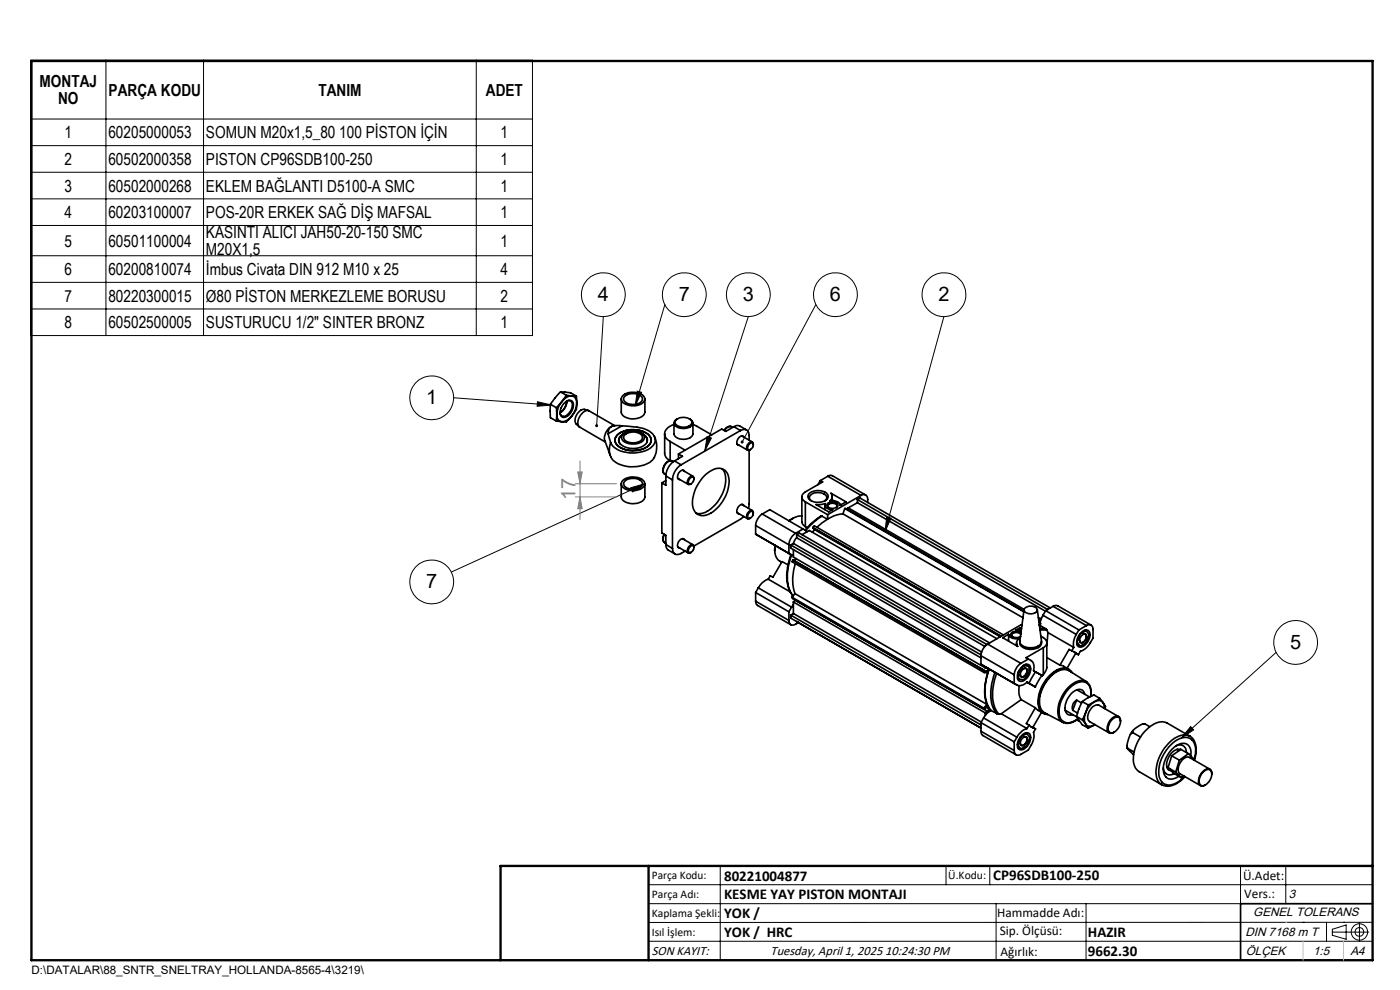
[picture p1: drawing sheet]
<svg xmlns="http://www.w3.org/2000/svg" width="297mm" height="210mm" viewBox="0 0 297 210" stroke-linecap="round" stroke-linejoin="round" font-family="sans-serif">
<g fill="none" stroke="#000" stroke-width=".35">
<path d="M116.8 85.8v2.8l1.2 .7M116.8 85.8l1.2 .7M118 86.5l.1 1.4M118 89.3l1.2 .2M118.1 87.9a1.32 1.32 0 0 0 1.1 1.6M118.1 87.9l-.1 1.4M118.9 83.1l-2.1 2.7M118.9 83.1l1.3 .1a3.6 3.6 0 0 1 2.1 .8M118.9 83.1l1.3 .7M119.2 85.2l-1.2 1.3M119.2 85.2a4.6 4.6 0 0 0-1.1 2.7M119.6 85.6a1.18 1.18 0 0 1 1.9-.4 2.59 2.59 0 0 1-2 3.3h-.2a1.77 1.77 0 0 1 0-2.6z"/>
<path d="M120.2 83.8l-1 1.4M120.2 83.8l1.1 .2M120.2 85.1a.81 .81 0 0 1 1 .1 .81 .81 0 0 1 .2 .9 2.47 2.47 0 0 1-1.9 2.2l-.5-.3-.2-.5M120.2 85.1a2.78 2.78 0 0 1-1.4 2.4M120.2 85.2a3.4 3.4 0 0 1-1.3 2.3M121.3 84a1.32 1.32 0 0 1 1 1.5M121.3 88.2a2.69 2.69 0 0 1-2.1 1.3M121.3 84a2.69 2.69 0 0 0-2.1 1.2M121.3 84h1M121.3 88.2l-1.1 1.3h-1M122.3 84v1.5M122.3 85.5a4.6 4.6 0 0 1-1 2.7"/>
<path d="M122.3 85.5a2.7 2.7 0 0 1-1 2.7M124.9 87.1l-.9-.3a2.23 2.23 0 0 0-1.8 3.1l.7 .6M129 92l.5 1.9M129.5 93.9a4.1 4.1 0 0 0-.1 2.6M129.6 90.5a2.8 2.8 0 0 0-1.3 2.9l1.1 3.1M129.6 90.5l-.4 .4-.2 1.1M130.2 90.3l-.6 .2M130.4 90.3l-5.4-3.1a1.65 1.65 0 0 0-1.9 .9 1.89 1.89 0 0 0-.1 2.5l5.4 3.2M131 92.3a5.4 5.4 0 0 1 6.8 .1 1.57 1.57 0 0 1-.8 2.5 5.5 5.5 0 0 1-6.2-.6l-.3-.9 .1-.6zM131.6 92.7l-.3 .8 .3 .7M131.8 84.6v2.8a2.18 2.18 0 0 0 2.5 1.5 2.18 2.18 0 0 0 2.5-1.5v-2.8M131.9 90.3a14.1 14.1 0 0 1 5.4 .9 2.1 2.1 0 0 1 1.6 1.7 2.1 2.1 0 0 1-.9 2.1 6.9 6.9 0 0 1-8-.4l-.5-.7"/>
<path d="M131.9 90.3h-1.3l-1 .2M131.9 90.3l-2.9 1.7M132 84a3.4 3.4 0 0 1 4.7 .2 1.26 1.26 0 0 1-1.1 1.7 3.5 3.5 0 0 1-3.6-.7 .84 .84 0 0 1 0-1.2zM132.1 92.2a3.3 3.3 0 0 1 4.5 .2 1.34 1.34 0 0 1-1.3 1.7 3.1 3.1 0 0 1-3.4-.9v-.5zM132.2 92.1a1.3 1.3 0 0 0-.9 1.3 1.3 1.3 0 0 0 .9 1.2 4.3 4.3 0 0 0 4.9-.5 1.22 1.22 0 0 0-.5-1.9M132.5 84.2a2.74 2.74 0 0 1 3.7 .1 1.23 1.23 0 0 1-1.3 1.5 2.05 2.05 0 0 1-2.6-1.2zM132.6 91.8l-1.1 1M132.6 92.1a2.72 2.72 0 0 1 3.6 .4 1.23 1.23 0 0 1-1.3 1.4 2.05 2.05 0 0 1-2.6-1.1zM135.9 91.7l1.2 1M137.1 92.7l.2 .5-.1 .7M138.8 92.6a4.3 4.3 0 0 1-1.1 5.6 6.8 6.8 0 0 1-7.8-.7l-.5-1M141 92v4.3a1.92 1.92 0 0 0 1.2 1.4"/>
<path d="M142.2 93.7l3.1 1.8M142.2 93.7v4M142.6 97.8a1.64 1.64 0 0 0-1.9 1.7v.8l.3 .3M142.6 97.8a1.84 1.84 0 0 0-1.9 2l.1 .5 .2 .3M142.6 97.8l.2 .1M143 89.7v2.3a2.24 2.24 0 0 0 3.1 1l.7-.5 .2-.4v-2.4M143 90a2.17 2.17 0 0 0-1.9 2.6l.4 .6 .7 .5M143.1 97.8a4 4 0 0 0-1.8 3.2M143.1 97.8l1.4 .8M143.4 89.1a2.38 2.38 0 0 1 3.4 .3v.2a1.92 1.92 0 0 1-2.5 .9 .91 .91 0 0 1-.9-.4 .91 .91 0 0 1 0-1zM143.7 88.9a.95 .95 0 0 0-.7 1 .95 .95 0 0 0 .9 .8 2.56 2.56 0 0 0 3-.7v-.6l-.6-.5M143.9 96.3l.9 .5-1.7 1"/>
<path d="M143.9 96.3v1M144.5 98.6a4 4 0 0 0-1.8 3.2M144.8 99.7l2.2 1.3M147 90l4 2.2M153.2 99.4a4.4 4.4 0 0 1 .4 4.4 7.9 7.9 0 0 1-4.4 5l-1.5 .1M155.2 90.5a1.38 1.38 0 0 0-1.6 .8M155.2 90.5a1.41 1.41 0 0 0-1.5 .8M155.2 90.5l.2 .2M155.7 90.5l.9-.2 1.8 .9M155.7 90.5l-1.7 1-.9-.5-9.2 5.3M155.7 90.5l1.4 .8M156.4 94.2l2.2 1.3"/>
<path d="M157.1 91.3a1.13 1.13 0 0 1 1.3-.1 1.13 1.13 0 0 1 .5 1.2v1M157.1 91.3l-12.6 7.3M157.3 92.5l2.3 1.3M157.8 92.7a.73 .73 0 0 0-.8-.2 .73 .73 0 0 0-.5 .6l-.2 1 .2 .3 .3 .1M158.9 94.3l.2-.2a.47 .47 0 0 1 .7 0 .47 .47 0 0 1-.1 .7l-.3 .4a.45 .45 0 0 1-.6 .2 .45 .45 0 0 1-.1-.7zM158.9 95.5v11.4l-.1 .9M159.8 94.4a.52 .52 0 0 0-.3-.7 .52 .52 0 0 0-.6 .3 1.06 1.06 0 0 0-.3 1.5l.6-.2M131.8 102.6v2.8a2.17 2.17 0 0 0 2.4 1.4 2.19 2.19 0 0 0 2.6-1.4v-2.8M132.1 101.9a3.5 3.5 0 0 1 4.6 .3 1.32 1.32 0 0 1-1.2 1.7 3.1 3.1 0 0 1-3.7-1v-.5zM132.5 102.1a2.7 2.7 0 0 1 3.7 .3 1.3 1.3 0 0 1-1.4 1.3 2.25 2.25 0 0 1-2.5-.9zM140.4 102.4v10.7l.9 .5v1.9M140.9 113.3a1.37 1.37 0 0 0 .1 1.8"/>
<path d="M140.9 113.4l-.2 1.2 .3 .5M141 115.1l.3 .1M141 100.6l.3 .1M141.3 115.5l.1 .7 .3 .4 1.5 .9M141.3 101l1.4 .8M141.3 101v1.9l-.9-.5M141.3 115.5l1.4 .8M141.3 101.9l-.9 .5M142.7 116.3a1.12 1.12 0 0 0 .5 1.2 1.12 1.12 0 0 0 1.3-.1l.8-.5M142.7 101.8v14.5M143.8 116l2.2 1.3M143.8 101.5l2.2 1.3"/>
<path d="M144.8 114.3l2.2 1.3M145.2 114.5a.76 .76 0 0 0-.7-.2 .76 .76 0 0 0-.6 .6 .77 .77 0 0 0 .3 1.4M145.2 100a.76 .76 0 0 0-.7-.2 .76 .76 0 0 0-.6 .6 .77 .77 0 0 0 .3 1.3M146.3 116.1l.5-.4a.66 .66 0 0 1 .5 .7 .66 .66 0 0 1-.5 .6 .44 .44 0 0 1-.6 .2 .44 .44 0 0 1-.1-.7zM146.3 101.6l.5-.4a.66 .66 0 0 1 .5 .6 .66 .66 0 0 1-.5 .6 .44 .44 0 0 1-.6 .2 .44 .44 0 0 1-.1-.6zM147.2 116.1a.49 .49 0 0 0-.3-.6 .49 .49 0 0 0-.6 .3 .99 .99 0 0 0-.2 1.5l.5-.2M147.2 101.6a.49 .49 0 0 0-.3-.6 .49 .49 0 0 0-.6 .2 .99 .99 0 0 0-.2 1.6l.5-.2M149.3 101.1a4.5 4.5 0 0 1 3.8-1.7 2.88 2.88 0 0 1 1.5 3.6 8.1 8.1 0 0 1-4.7 6.2 2.2 2.2 0 0 1-3-2.2 8.6 8.6 0 0 1 2.4-5.9zM156.4 108.7l2.2 1.3M157.3 107l2.3 1.3M157.8 109.6l-.7 .5-9.9 5.7M157.8 107.3a.73 .73 0 0 0-.8-.2 .73 .73 0 0 0-.5 .6l-.2 .9 .2 .3 .3 .1"/>
<path d="M158.9 108.8l.2-.2a.47 .47 0 0 1 .7 0 .47 .47 0 0 1-.1 .7l-.3 .4a.45 .45 0 0 1-.6 .2 .45 .45 0 0 1-.1-.7zM159.8 108.9a.52 .52 0 0 0-.3-.6 .52 .52 0 0 0-.6 .2 1.06 1.06 0 0 0-.3 1.6l.6-.2M160.3 113.3l7.6 4.4M160.3 111.5l7.1 4.1M160.3 113.3l7.1 4.1M160.3 111.5v1.8M161.7 109a3.2 3.2 0 0 0-1.4 2.5M161.7 109l7.1 4.1M161.7 109l1.6-.9 7.1 4.1M164.3 116.6v.3M164.4 115.7v.8M164.4 115.7a3.1 3.1 0 0 0 1.4 3.6"/>
<path d="M167.2 119.8l-1.3-.7-1.9 3.3-.6-.3-.4 .8M167.4 115.6v1.8M167.4 117.4l.5 .3M167.7 115.6l40.4 23.3M167.7 115.6v.7l40.4 23.3M167.8 117.6l-.7 2.7M167.9 117.7l.4 .2M167.9 117.7a10.5 10.5 0 0 0-.2 7.8l.5 .9M168.2 118.8l40.9 23.5M168.2 118.8l40.7 23.5M168.2 118.8l-.2 .4 40.8 23.5M168.2 109.9l-.8 .6"/>
<path d="M168.3 115.3l39.9 23M168.3 115.3l-.6 .3M168.3 116.6v1.6l40.7 23.5M168.7 119.5a10.1 10.1 0 0 0 0 6.4M168.8 113.1a3.2 3.2 0 0 0-1.4 2.5M168.9 118.5l-.4 .4M169 114.1l-.3 .4-.4 .8M169 114.1l39.9 23M169 113.4l40.4 23.3M169 113.4v.7M169 113.4l.6-.3 40.3 23.3M170.1 109.5l-1.2 .1-1.5 .9"/>
<path d="M170.1 105.4v5.3l.1 .4 .7 .6M170.1 113.4l1.6-.9 39.8 23M170.4 112.2l-1.6 .9M170.4 112.2l.5 .3M170.9 106.5l4.7 2.7M170.9 111.7l.3 .2M170.9 106.5v5.2M170.9 112.5l.3 .3M171.7 104.7a2.92 2.92 0 0 1 3.9 .3 1.3 1.3 0 0 1-1.4 1.5 2.55 2.55 0 0 1-2.8-.9v-.4zM172.1 106.2a.85 .85 0 0 1-.4-.9 .85 .85 0 0 1 .8-.6 2.18 2.18 0 0 1 2.9 .8l-.1 .5-.4 .2M172.4 111.9l.4-.4 40.1 23.2M172.4 111.9l40 23.1"/>
<path d="M172.4 111.9l39.9 23.1M172.7 112.2l.1 .2M172.8 112.4l-.5 .5M172.8 112.4l39.4 22.7M173.1 107h1l1-.2-.1 .2a1.31 1.31 0 0 0 1.6 1.1l-.8 .5zM174 101.9l.5 .3-3.6 2.1a1.12 1.12 0 0 0-.8 1.1 1.12 1.12 0 0 0 .8 1.1M174 101.9l-.5 .9M174.4 109.5h-.3a13.1 13.1 0 0 0-3.3 3M174.4 109.5l-1.6 1.1-1.9 1.9M174.4 109.5l1.1 .6M175 107.2v.9M175.6 106.8a1.5 1.5 0 0 1 2.2 .3 1.31 1.31 0 0 1-1.2 .8 1.31 1.31 0 0 1-1.2-.8z"/>
<path d="M175.6 109.2v.9M175.6 101l.5-.2 .5 .1 7.1 4.1M175.6 101l-1.6 .9M175.6 101l7.1 4.1M175.8 107.7a.52 .52 0 0 1-.1-.7 .52 .52 0 0 1 .7-.2 .78 .78 0 0 1 1.1 .7l-.2 .2M176.3 104.6l3.2 1.9-1.3 .7a1.61 1.61 0 0 0-2.2-.9 1.14 1.14 0 0 0 .3-1.7zM176.5 105.3v.9M176.5 106l.4 .2M178.2 107l.2 .1M178.2 107.2h.1M178.8 109a9.4 9.4 0 0 0-5.5 2.9M178.8 109l38.2 22"/>
<path d="M179.2 107.9l-.4 1.1M179.2 107.9l38 21.9M179.2 107.9h.3l37.7 21.8M180 107.7l37.3 21.6M180 107.7l-.2 .4M181.9 106.6l39.9 23M181.9 106.6l-1.9 1.1M181.9 106v.6M181.9 106l40.3 23.3M181.9 106l.6-.4 40.3 23.4M182.7 105.1a.88 .88 0 0 1 1-.1 .88 .88 0 0 1 .4 .9v.7M182.7 105.1l-7.1 4.1"/>
<path d="M160.3 127.5l.1 .6 .3 .3 7.1 4.1M160.3 125.7v1.8M160.3 125.7l7.1 4.1M160.3 127.5l7.1 4.1M160.9 124.7l7 4.1M160.9 124.7l-.6 1M163 122.9a3.9 3.9 0 0 0-2.1 1.8M163 122.9l4.6 2.6M167.1 120.3a7.5 7.5 0 0 0 1.1 6.1M167.4 131.6a.86 .86 0 0 0 .4 .9 .86 .86 0 0 0 1-.1l.6-.3M167.4 129.8v1.8M167.7 130.5v.6l40.4 23.3"/>
<path d="M167.7 130.5l40.4 23.3M167.9 128.8l-.5 1M168 126.7l40.7 23.5M168 126.7l.1 .3 40.7 23.5M168.3 128.2l-.4 .6M168.3 130.1l39.9 23.1M168.3 127.7v2.4M168.3 127.7l.4-.4 40.7 23.5M168.3 127.7l40.7 23.5M168.3 130.1l-.6 .4M168.7 125.9l40.7 23.5M168.7 125.9l-.7 .8"/>
<path d="M168.8 127.3h-.1M169 131.9h.1M208.1 139.1l7.1 4M208.1 139.1v1.8M209.5 136.6a3.2 3.2 0 0 0-1.4 2.5M209.5 136.6l7.1 4.1M212.7 135.3l1.3-.8a1.71 1.71 0 0 0 2.1 1 1.14 1.14 0 0 0-.2 1.6zM214 134.6v1.4M215.7 136.4v.6M216.4 136.1a1.71 1.71 0 0 0 2 1.7 2.4 2.4 0 0 0 2.5-1.3v-.4M216.4 133.2l-.9 .4 1.1 .3M216.4 133.2l.3 .1"/>
<path d="M216.4 133.2v.6M216.5 134.6a1.11 1.11 0 0 0-1.9 .2l.2 .3M216.6 134.2a1.49 1.49 0 0 0-2.2 .4 1.46 1.46 0 0 0 2.1 .4l-.1 .1M216.8 132.7l-.2-.2-7.1 4.1M217.2 129.3l-.8 6.7a1.96 1.96 0 0 0 2.4 1.4 1.92 1.92 0 0 0 2.1-1.4l-.8-6.7M217.5 129a1.81 1.81 0 0 1 2.5 .3 1.3 1.3 0 0 1-1.8 .9 .76 .76 0 0 1-.8-.4 .76 .76 0 0 1 .1-.8zM218.2 139.8a1.79 1.79 0 0 1 1.1 2.5l.4 .2M218.2 139.8l-1.6 .9M220.3 131l.4 .3M220.3 131.5l.3 .1M220.5 132.6l.1 .1M220.6 131.6l-.2 .4"/>
<path d="M220.6 133.3l1.2 .1M220.6 132.3h.1M220.6 133.7h1.5M220.6 132.7l1.2 .7M220.7 132.2l-.1 .4M220.7 131.3l-.1 .3M220.8 135l.5 .2a1.15 1.15 0 0 1 .8 1.1 1.15 1.15 0 0 1-.8 1.1M220.9 131.1l-.2 .2M221.3 130.5a3.9 3.9 0 0 0-.7 2.2M221.3 130.5l7 4.1M221.3 137.4l-3.6 2.1 .5 .3M221.3 137.4v5.7"/>
<path d="M221.8 133.4l.3 .3M221.8 129.5l7.1 4.1M221.8 129.5l-.5 1M222.1 136.3v5.3l-.3 .8-.5 .7M222.1 139.5l2.8 1.6M222.1 133.7l.2 .5M222.3 134.2l-.2 2.7M222.3 134.2l5.5 3.1M223.4 128.6l.5-.2 .5 .1 7.1 4.1M223.4 128.6l7.1 4.1M223.4 128.6l-1.6 .9M227.4 138.1l1.4 .8"/>
<path d="M227.4 138.1l-.6-.3-1.9 3.3M227.8 137.3l-.4 .8M227.8 138.2l.4 .4M228.2 138.6l.6 .3M228.2 138.6l-1.8 3.1M228.3 134.6a3.7 3.7 0 0 0-.5 2.7M228.4 136.1l.1 .1M228.5 136.7l.6 .4M228.5 136.2l.6 .9M228.9 133.6l-.6 1M229.1 134.5h.1M229.1 134.4a1.17 1.17 0 0 1 2-.3 2.65 2.65 0 0 1-2 3.2 1.18 1.18 0 0 1-.5-1.9z"/>
<path d="M229.1 134.5l-.6 1.7M229.4 134.9a.58 .58 0 0 1 .8-.4 .58 .58 0 0 1 .3 .7 1.22 1.22 0 0 1-1.2 1.1l-.3-.5zM229.8 134.6l.3-.1a.94 .94 0 0 1-.2 1.6l-.6 .2-.3-.5M230.2 133.7l.2 .1M230.4 133.8l-1.3 .7M230.4 133.8l.7 .9-.7 1.6-1.3 .8M230.5 132.7a.86 .86 0 0 1 1-.1 .86 .86 0 0 1 .4 .9v1.9a5.1 5.1 0 0 1-2.4 2.7h-.3l-.4 .8M230.5 132.7l-1.6 .9M208.1 155.1l.1 .6 .3 .3 7.1 4.1M208.1 153.3v1.8M208.1 140.9l7.1 4.1M208.1 140.9l7.6 4.4"/>
<path d="M208.1 153.3l7.1 4.1M208.1 155.1l7.1 4.1M208.7 152.3l7 4.1M208.7 152.3l-.6 1M208.7 150.2l.1 .3M208.8 142.7h.7a10.6 10.6 0 0 0-.1 6.7M208.9 142.3l-.1 .4M208.9 142.3h.2M209 141.5v.2M209 151.2v.6M209.2 150l.7 .4M209.4 150.8l-.4 .4"/>
<path d="M209.4 149.4l-.7 .8M209.4 141.6l-.4 .1M209.6 141.8a.5 .5 0 0 1-.5 .5M209.9 141.9a9.6 9.6 0 0 0 0 8.3l.3 .5M209.9 150.4l-.5 .4M209.9 150.4l-.5-.7-.6 .8M209.9 150.8v.1M210.1 150.7l-.3 .2M210.2 150.7a3.9 3.9 0 0 0-1.5 1.6M210.2 150.7l1.3 .7M211.1 142.6a10.5 10.5 0 0 0-.3 7.9l.7 .9M211.4 142.8a9.6 9.6 0 0 0 .1 8.2l.4 .4"/>
<path d="M211.5 151.4h.4M212.4 151.4h-.5M212.4 151.4l5.5 3.1M215.2 145l.5 .3M215.2 143.1v1.9M215.2 157.4v1.8M215.7 156.4l-.5 1M215.8 157.9l.1 .1M215.9 144l.2 .1M215.9 158.5l.6 .4M215.9 158l.6 .9M216 142.5l.1 .1"/>
<path d="M216.1 142.6v1.5M216.2 145.4v1.8l.4 1.2M216.5 156.3h.1M216.5 141.7a1.17 1.17 0 0 1 2-.4 2.65 2.65 0 0 1-2 3.2 1.18 1.18 0 0 1-.5-1.8zM216.5 156.2a1.17 1.17 0 0 1 2-.3 2.65 2.65 0 0 1-2 3.2 1.18 1.18 0 0 1-.5-1.9zM216.5 156.3l-.6 1.7M216.6 140.7a3.2 3.2 0 0 0-1.4 2.4M216.6 148.4l3 1.7M216.6 148.4l-4.2 3M216.8 142.2a.58 .58 0 0 1 .8-.5 .58 .58 0 0 1 .3 .8 1.22 1.22 0 0 1-1.2 1.1l-.2-.3v-.4zM216.8 156.7a.58 .58 0 0 1 .8-.4 .58 .58 0 0 1 .3 .7 1.22 1.22 0 0 1-1.2 1.1l-.2-.2v-.5zM217.1 141.2h.1"/>
<path d="M217.2 141.8a.55 .55 0 0 1 .7 .2 .55 .55 0 0 1-.1 .8 .8 .8 0 0 1-1.3 .6v-.3M217.2 156.4a.55 .55 0 0 1 .7 .2 .55 .55 0 0 1-.1 .7 .8 .8 0 0 1-1.3 .6v-.3M217.2 141.2l-1.1 1.4M217.2 141.2l1.1 .1M217.6 140.9l.7 .4M217.6 155.5l.2 .1M217.8 155.6l.7 .9-.7 1.6-1.3 .8M217.8 155.6l-1.3 .7M217.9 144.7a2 2 0 0 1-2.2 .6M217.9 154.5a3.8 3.8 0 0 0-2.2 1.9M218.3 153.8l1.4 .8M218.3 141.3v1.5l-1.1 1.4-1.1-.1"/>
<path d="M218.3 153.8l-.4 .7M218.7 154.1l.4 .2M219.1 154.3l.6 .3M219.6 150.1l.5 .5 1.2 .7M219.6 150.1l-1.9 3.4 .6 .3M219.7 142.5l-1.4 2.4-.4-.2M219.7 154.6l-.4 .8a3.6 3.6 0 0 1-.6 2.7l-.5 1-1.6 .9a.86 .86 0 0 1-1 .1 .86 .86 0 0 1-.4-.9M219.7 142.5l1.4 .8M220.3 148.8a2.36 2.36 0 0 0 1.9 2.7M220.4 148.8a2.35 2.35 0 0 0 1.7 2.6M220.9 151.1l-1.8 3.2M221.1 143.3l-.5 .6-1 1.8-1.7-1"/>
<path d="M221.3 143.1l-.2 .2M224.9 141.1l.6 .1 1.2 .7M226 150.7l2.4 1.4M227.2 142.5a2.32 2.32 0 0 0-3.1-.1 8.3 8.3 0 0 0-3.7 6.4M227.3 142.6a2.38 2.38 0 0 0-3.2-.3 8.4 8.4 0 0 0-3.8 6.5M227.4 142.7a2.42 2.42 0 0 0-3.7-.3 7.8 7.8 0 0 0-3.3 7.8l.7 .9 .6 .4 .6 .1M227.6 150.7l1 .6M228.4 152l.7 1a3.5 3.5 0 0 0 1.8 1.4M228.4 148.5l-.8 .8-.1 .7 .1 .7M228.4 152l1.2 .7M228.4 148.5l1 .6M228.4 148.5l-.8 2.2"/>
<path d="M228.5 146.3l2.6 1.5M228.5 152.7l.5 .2M229.6 148.8l-.9 1.9-.3 1.3M229.6 148.8l1.3 .7M229.6 152.7l.7 .9M230.1 147.3a1.24 1.24 0 0 0-.8-1.1 1.24 1.24 0 0 0-1.3 .4 4.1 4.1 0 0 0-1.8 4.6l.6 .5 .8-.1M230.3 153.6a1.34 1.34 0 0 0 1.9 .2M230.3 151.2a2.79 2.79 0 0 0 0 2.4M230.3 151.2l-.7 1.5M230.3 153.6l.6 .8M230.5 144.6a2.87 2.87 0 0 1 .9 3.1M230.5 144.6l-3.7-2.3a3.6 3.6 0 0 0-4.2 1.5 6.6 6.6 0 0 0-1.8 6.5l.9 .9 3.8 2"/>
<path d="M230.5 144.6a3.3 3.3 0 0 0-3.8 1.2 6.4 6.4 0 0 0-1.9 6.8l.7 .6M230.9 149.5l-.6 1.7M231.4 147.7a2.43 2.43 0 0 0-1.5-3.1 4.7 4.7 0 0 0-4.2 3 5 5 0 0 0-.5 5.1 2.11 2.11 0 0 0 2.9 .2l.6-.4a3 3 0 0 1-3.2 .7M231.5 147.5l.2 .1M232.2 148.9l-1.3 .6M232.2 148.9a4.8 4.8 0 0 0-1.9 2.3M232.2 148.9a1.29 1.29 0 0 1 1.8 .1M232.2 153.8l-1.3 .6M232.3 153.7l-.1 .1M233.3 148.1l-1.2-.7-2.5 1.4M233.3 148.1l-1.1 .8M233.3 148.1l.7 .9"/>
<path d="M234 149l.3 1.2M234 149l.5 .9-.1 .4M235.8 152.7a1 1 0 0 1 .9-.6 1 1 0 0 1 1 .6 2.49 2.49 0 0 1-1.9 2.8 1.14 1.14 0 0 1-.5-1.8zM237.3 152l-4.1-2.4a1.95 1.95 0 0 0-2.2 1.5l-.2 .7v.6l.2 .5 4.3 2.6M237.7 153a.93 .93 0 0 0-.5-1.1 .93 .93 0 0 0-1.2 .4 2.71 2.71 0 0 0-.9 2.9l.6 .3 .7-.2M239.1 158.2v.5M239.3 158.8l-.2-.1 1.4 1.4M239.3 158.8l1.3 .7M240.3 155.4h-.2a4.9 4.9 0 0 0-1 3.1l.2 .3M240.3 155.4l1.6 .9M240.4 154.9l-.6 .8M242.6 153.6h.4"/>
<path d="M243 153.6a1.54 1.54 0 0 0-1.6 .5l-1.1 1v.3M243 153.6l.9 .6M249.5 158.2a1.45 1.45 0 0 1 1.5 0 1.45 1.45 0 0 1 .7 1.4M249.7 159l.4 .2M250.4 159a2.33 2.33 0 0 0-2.5 1.6 2.14 2.14 0 0 0 .1 2.8l.4 .1M252.1 159.9l-1.9 1.3M252.1 159.9l1.2 1.1v.2M252.1 159.9l-1.6-.9-1.9 1.3M252.4 156.1a3.8 3.8 0 0 1 1.1 4.6l-.1 .6M252.4 156.1l-4.8-2.7a3.7 3.7 0 0 0-4.1 1.1 8.6 8.6 0 0 0-2.9 7.6l.3 .8 .5 .6 5 2.9M252.4 156.1a4 4 0 0 0-4.5 1.6 8.1 8.1 0 0 0-2.4 7.6l.4 .7 .5 .4M246.8 162.9a1.43 1.43 0 0 0 .8 1.4 1.43 1.43 0 0 0 1.5-.2"/>
<path d="M247.5 162.7l.3 .1M247.8 162.8l1.6 1M247.8 162.8l1.2 1.2 1.6 1M248.6 160.3l1.6 .9M248.6 160.3l-.8 2.5M249.4 163.8l1.2 1.2M250.2 161.2l-.8 2.6M251.1 164.6l-.5 .4M251.4 164.7a4.6 4.6 0 0 1-4.7 1.9l-.3-.2M252.6 160.4a2.01 2.01 0 0 0-1.7-2.7 5.7 5.7 0 0 0-4.1 5.4 1.81 1.81 0 0 0 .8 1.9 1.81 1.81 0 0 0 2.1-.1l.3-.3M253.3 161.2a4.3 4.3 0 0 0-.4-4.3 2.81 2.81 0 0 0-3.8 .5 8.1 8.1 0 0 0-3.2 7.4 2.4 2.4 0 0 0 4 1.1l1.4-1.2M255.2 163.9a1.01 1.01 0 0 1 .9-.7 1.01 1.01 0 0 1 .9 .6 2.55 2.55 0 0 1-2 2.9 1.23 1.23 0 0 1-.4-1.9z"/>
<path d="M256.6 163.2l-4.3-2.5a1.86 1.86 0 0 0-2.1 1.5 1.52 1.52 0 0 0 .1 1.9l4.4 2.5M257.1 164.2a.93 .93 0 0 0-.6-1.1 .93 .93 0 0 0-1.1 .4 2.51 2.51 0 0 0-.9 2.9l.5 .3 .7-.2M291.2 191.7h-28v12"/>
</g>
<g fill="none" stroke="#000" stroke-width=".21">
<path d="M6.5 12.8h106.5v58.4h-106.5zM22.5 12.8v58.4M43.2 12.8v58.4M101 12.8v58.4M6.5 25.3h106.5M6.5 30.9h106.5M6.5 36.5h106.5M6.5 42.2h106.5M6.5 47.8h106.5M6.5 54.2h106.5M6.5 59.9h106.5M6.5 65.5h106.5"/>
<path d="M128 67.2l-1.4 23.1M141 64.6l-6.2 21.5M158.7 67.2l-9.2 28.5M173.1 64.6l-15.7 29.2M200.2 67.2l-12.5 45.6M96.2 84.4l20.9 1.5M114 85.2l3.1 .7-3.2 .3zM135.2 83l.9 .2-1.3 2.9zM150 92.6l.9 .3-1.4 2.8zM133.8 103.5l3-.9-2.6 1.7zM136.8 102.6l-41.1 18.7M188.1 109.7l.9 .2-1.3 2.9z"/>
<path d="M270.7 138.4l-20.1 18.2M252.6 154.1l.6 .7-2.6 1.8zM137.6 187.7h153.6M137.6 191.7h153.6M137.6 199.7h153.6M152.8 183.7v20M200.7 183.7v4M210 183.7v4M211.3 191.7v12M230.4 191.7v12M263.2 183.7v20M272.8 183.7v8"/>
<path d="M276.4 195.6h.1M281.4 195.6v4.1M282.6 197.7h7.8M282.6 197.1l3-.9v3l-3-.8zM285 195.6h.1M288.4 195.8v3.8M291.2 195.6l-153.6 .1"/>
<circle cx="128" cy="62.5" r="4.6"/>
<circle cx="145.2" cy="62.5" r="4.6"/>
<circle cx="158.8" cy="62.5" r="4.6"/>
<circle cx="177.2" cy="62.5" r="4.7"/>
<circle cx="200.2" cy="62.5" r="4.6"/>
<circle cx="91.6" cy="84.4" r="4.6"/>
<circle cx="91.6" cy="123.4" r="4.6"/>
<circle cx="274.9" cy="136.3" r="4.6"/>
<circle cx="288.4" cy="197.7" r="1.74"/>
<circle cx="288.4" cy="197.7" r=".93"/>
</g>
<path d="M123 97.8v12.4M122 102.6h8.8M122 105.4h8.8M122.6 100.1h.9l-.5 2.5zM123 105.4l.5 2.5h-.9z" fill="none" stroke="#808080" stroke-width=".21"/>
<path d="M106.2 203.7h185" fill="none" stroke="#000" stroke-width=".25"/>
<path d="M6.7 12.9h284.5v190.8h-284.5zM137.6 183.7v20M291.2 183.7h-185v20" fill="none" stroke="#000" stroke-width=".5"/>
<path d="M272.8 195.6h.1M276.4 199.7v4M285 199.7v4" fill="none" stroke="#c0c0c0" stroke-width=".21"/>
<path d="M150 92.6l.9 .3-1.4 2.8zM135.2 83l.9 .2-1.3 2.9zM126.4 90.1a.32 .32 0 0 0-.1 .3 .32 .32 0 0 0 .2 .2l.1-.3v.3a.32 .32 0 0 0 .3-.4 .32 .32 0 0 0-.5-.1zM188.1 109.7l.9 .2-1.3 2.9zM252.6 154.1l.6 .7-2.6 1.8zM133.8 103.5l3-.9-2.6 1.7zM114 85.2l3.1 .7-3.2 .3zM157.3 93.5l-.2 .4 .2 .1 .1-.2-.1 .2a.32 .32 0 0 0 .5-.3 .32 .32 0 0 0-.5-.2z" fill="#000"/>
<path d="M122.6 100.1h.9l-.5 2.5zM123 105.4l.5 2.5h-.9z" fill="#808080"/>
<g font-size="4.2">
<text x="126.8" y="63.9">4</text>
<text x="144" y="63.9">7</text>
<text x="157.6" y="63.9">3</text>
<text x="176.1" y="63.9">6</text>
<text x="199.1" y="63.9">2</text>
<text x="90.4" y="85.7">1</text>
<text x="90.4" y="124.8">7</text>
<text x="273.7" y="137.6">5</text>
</g>
<text font-size="4.2" fill="#808080" x="122.1" y="106.1" transform="rotate(-90 122.1 106.1)">17</text>
<g font-size="3.5">
<text x="8.4" y="18.5">MONTAJ</text>
<text x="12.3" y="22.1">NO</text>
<text x="23.1" y="20.3">PARÇA KODU</text>
<text x="67.5" y="20.3">TANIM</text>
<text x="103.1" y="20.3">ADET</text>
<text x="13.7" y="29.3">1</text>
<text x="23" y="29.3">60205000053</text>
<text x="43.7" y="29.3">SOMUN M20x1,5_80 100 PİSTON İÇİN</text>
<text x="106.2" y="29.3">1</text>
<text x="13.7" y="35">2</text>
<text x="23" y="35">60502000358</text>
<text x="43.7" y="35">PISTON CP96SDB100-250</text>
<text x="106.2" y="35">1</text>
<text x="13.7" y="40.6">3</text>
<text x="23" y="40.6">60502000268</text>
<text x="43.7" y="40.6">EKLEM BAĞLANTI D5100-A SMC</text>
<text x="106.2" y="40.6">1</text>
<text x="13.7" y="46.3">4</text>
<text x="23" y="46.3">60203100007</text>
<text x="43.7" y="46.3">POS-20R ERKEK SAĞ DİŞ MAFSAL</text>
<text x="106.2" y="46.3">1</text>
<text x="13.7" y="52.3">5</text>
<text x="23" y="52.3">60501100004</text>
<text x="43.7" y="50.6">KASINTI ALICI JAH50-20-150 SMC</text>
<text x="106.2" y="52.3">1</text>
<text x="13.7" y="58.4">6</text>
<text x="23" y="58.4">60200810074</text>
<text x="43.7" y="54.1">M20X1,5</text>
<text x="43.7" y="58.4">İmbus Civata DIN 912 M10 x 25</text>
<text x="106.2" y="58.4">4</text>
<text x="13.7" y="64">7</text>
<text x="23" y="64">80220300015</text>
<text x="43.7" y="64">Ø80 PİSTON MERKEZLEME BORUSU</text>
<text x="106.2" y="64">2</text>
<text x="13.7" y="69.7">8</text>
<text x="23" y="69.7">60502500005</text>
<text x="43.7" y="69.7">SUSTURUCU 1/2&quot; SINTER BRONZ</text>
<text x="106.2" y="69.7">1</text>
</g>
<g font-size="3.2">
<text x="153.6" y="190.8">KESME YAY PISTON MONTAJI</text>
<text x="153.6" y="186.8">80221004877</text>
<text x="210.7" y="186.6">CP96SDB100-250</text>
<text x="153.6" y="194.8">YOK /</text>
<text x="153.6" y="198.8">YOK / HRC</text>
<text x="230.8" y="198.7">HAZIR</text>
<text x="230.8" y="202.8">9662.30</text>
</g>
<g font-size="2.8">
<text x="263.7" y="186.7">Ü.Adet:</text>
<text x="263.9" y="190.5">Vers.:</text>
<text x="211.5" y="194.5">Hammadde Adı:</text>
<text x="138.3" y="202.6">SON KAYIT:</text>
<text x="163.5" y="202.6">Tuesday, April 1, 2025 10:24:30 PM</text>
<text x="212.1" y="198.4">Sip. Ölçüsü:</text>
<text x="212.2" y="202.7">Ağırlık:</text>
</g>
<g font-size="2.6">
<text x="273.4" y="190.4">3</text>
<text x="265.9" y="194.4">GENEL TOLERANS</text>
<text x="264.2" y="198.5">DIN 7168 m T</text>
<text x="264.3" y="202.6">ÖLÇEK</text>
<text x="278.5" y="202.6">1:5</text>
<text x="286.5" y="202.6">A4</text>
</g>
<g font-size="2.5">
<text x="138.3" y="186.4">Parça Kodu:</text>
<text x="138.3" y="190.5">Parça Adı:</text>
<text x="201.2" y="186.5">Ü.Kodu:</text>
<text x="138.3" y="194.5">Kaplama Şekli:</text>
<text x="138.3" y="198.6">Isıl İşlem:</text>
<text x="6.7" y="206.7">D:\DATALAR\88_SNTR_SNELTRAY_HOLLANDA-8565-4\3219\</text>
</g>
</svg>
